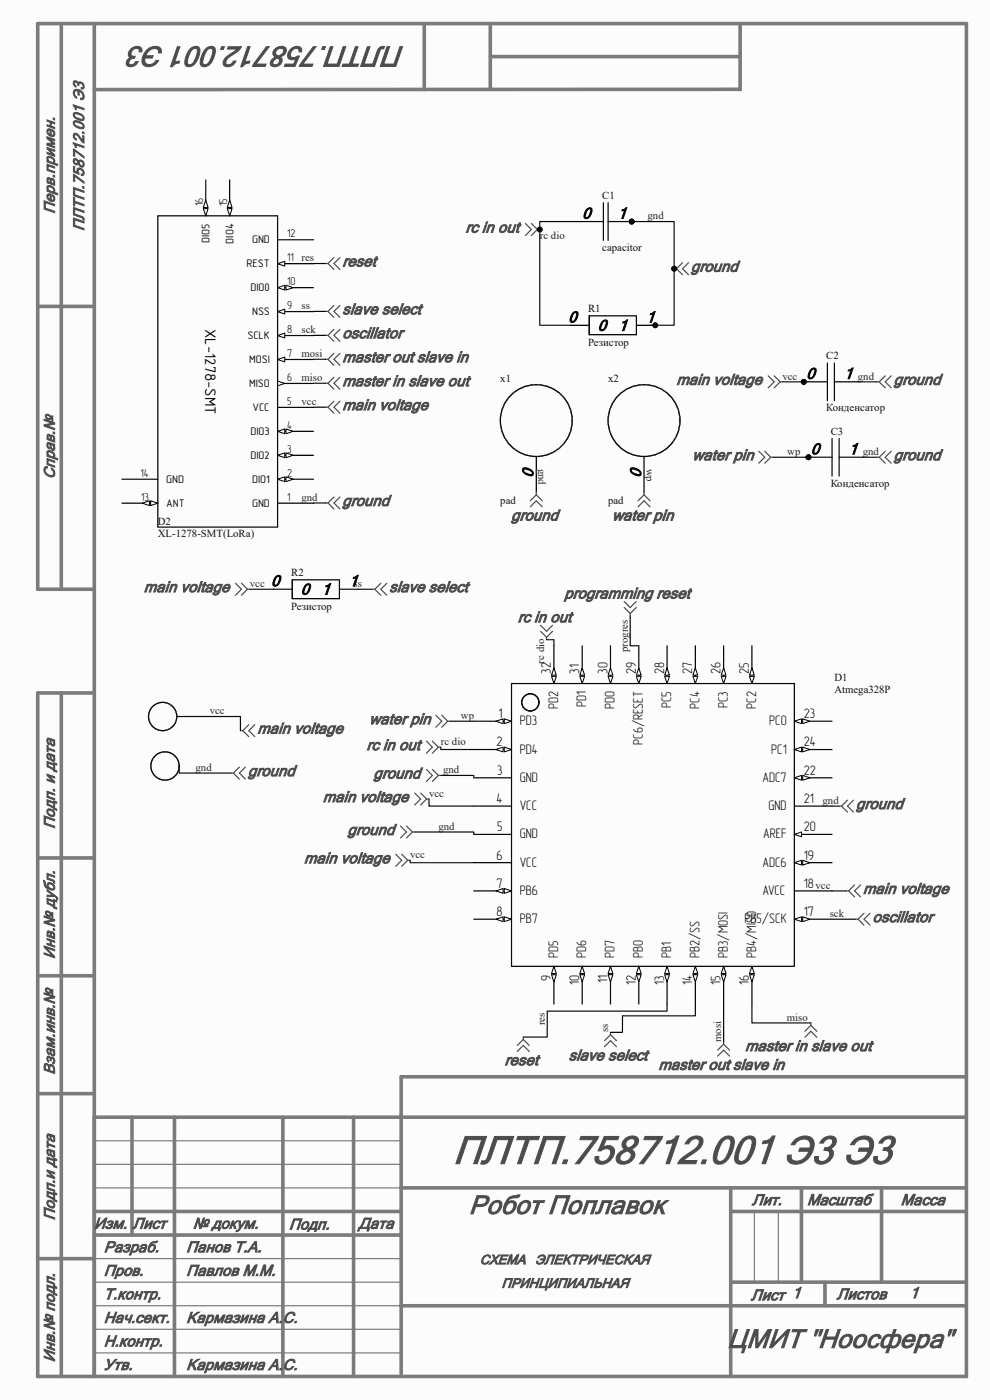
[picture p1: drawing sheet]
<svg xmlns="http://www.w3.org/2000/svg" width="210mm" height="297mm" viewBox="0 0 210 297" stroke-linecap="round" stroke-linejoin="round" font-family="sans-serif">
<path d="M0 0h210v297h-210z" fill-rule="evenodd" fill="#fcfcfc"/>
<g fill="none" stroke="#7b7b7b" stroke-width=".76">
<path d="M13 5v120M20 5v287M90 5v14M104 5v13.9M104 12h53M157 18.9l-137 .1M157 5v14M8 65h12M20 125h-12v-120h197v287h-197v-145h12M13 147v145M8 182h12M8 207h12"/>
<path d="M8 232h12M20 237h185M28 237v25M37 237v55M60 237v55M75 237v55M205 228.4h-119.9v63M20 257h65M85 252h120M155 252v40M155 257h50M170 252v20"/>
<path d="M187 252v20M8 267h12M20 262h65M85 277h120M155 272h50M175 272v5"/>
</g>
<path d="M20 252h65M20 242h65M20 247h65M160 257v15M165.1 257v15M20 272h65M20 277h65M20 267h65M20 287h65M20 282h65" fill="none" stroke="#7b7b7b" stroke-width=".25"/>
<circle cx="134" cy="47" r=".51" fill="#0e0e0e"/>
<circle cx="134" cy="47" r=".51" fill="none" stroke="#0e0e0e" stroke-width=".21"/>
<path d="M123 47h5M128 43v8M129 43v8M129 47h5" fill="none" stroke="#000" stroke-width=".25"/>
<circle cx="134" cy="47" r=".51" fill="#0e0e0e"/>
<circle cx="134" cy="47" r=".51" fill="none" stroke="#0e0e0e" stroke-width=".21"/>
<path d="M33.5 45.8h25.4v66h-25.4zM58.9 106.7h7.6M58.9 101.7h7.6" fill="none" stroke="#000" stroke-width=".25"/>
<path d="M58.9 101.7l1.5-.5v1z" fill="#fbfbfb"/>
<path d="M58.9 101.7l1.5-.5v1z" fill="none" stroke="#000" stroke-width=".21"/>
<path d="M60.7 101.2l1.5 .5-1.5 .5z" fill="#fbfbfb"/>
<path d="M60.7 101.2l1.5 .5-1.5 .5z" fill="none" stroke="#000" stroke-width=".21"/>
<path d="M58.9 96.6h7.6" fill="none" stroke="#000" stroke-width=".25"/>
<path d="M58.9 96.6l1.5-.5v1z" fill="#fbfbfb"/>
<path d="M58.9 96.6l1.5-.5v1z" fill="none" stroke="#000" stroke-width=".21"/>
<path d="M60.7 96.1l1.5 .5-1.5 .5z" fill="#fbfbfb"/>
<path d="M60.7 96.1l1.5 .5-1.5 .5z" fill="none" stroke="#000" stroke-width=".21"/>
<path d="M58.9 91.5h7.6" fill="none" stroke="#000" stroke-width=".25"/>
<path d="M58.9 91.5l1.5-.5v1z" fill="#fbfbfb"/>
<path d="M58.9 91.5l1.5-.5v1z" fill="none" stroke="#000" stroke-width=".21"/>
<path d="M60.7 91l1.5 .5-1.5 .5z" fill="#fbfbfb"/>
<path d="M60.7 91l1.5 .5-1.5 .5z" fill="none" stroke="#000" stroke-width=".21"/>
<path d="M58.9 81.3h7.6M58.9 86.4h7.6" fill="none" stroke="#000" stroke-width=".25"/>
<path d="M58.9 80.8l1.5 .5-1.5 .6z" fill="#fbfbfb"/>
<path d="M58.9 80.8l1.5 .5-1.5 .6z" fill="none" stroke="#000" stroke-width=".21"/>
<path d="M58.9 76.3h7.6" fill="none" stroke="#000" stroke-width=".25"/>
<path d="M58.9 76.3l1.5-.5v1z" fill="#fbfbfb"/>
<path d="M58.9 76.3l1.5-.5v1z" fill="none" stroke="#000" stroke-width=".21"/>
<path d="M58.9 71.2h7.6" fill="none" stroke="#000" stroke-width=".25"/>
<path d="M58.9 71.2l1.5-.5v1z" fill="#fbfbfb"/>
<path d="M58.9 71.2l1.5-.5v1z" fill="none" stroke="#000" stroke-width=".21"/>
<path d="M58.9 66.1h7.6" fill="none" stroke="#000" stroke-width=".25"/>
<path d="M58.9 66.1l1.5-.5v1z" fill="#fbfbfb"/>
<path d="M58.9 66.1l1.5-.5v1z" fill="none" stroke="#000" stroke-width=".21"/>
<path d="M58.9 61h7.6" fill="none" stroke="#000" stroke-width=".25"/>
<path d="M58.9 61l1.5-.5v1z" fill="#fbfbfb"/>
<path d="M58.9 61l1.5-.5v1z" fill="none" stroke="#000" stroke-width=".21"/>
<path d="M60.7 60.5l1.5 .5-1.5 .5z" fill="#fbfbfb"/>
<path d="M60.7 60.5l1.5 .5-1.5 .5z" fill="none" stroke="#000" stroke-width=".21"/>
<path d="M58.9 55.9h7.6" fill="none" stroke="#000" stroke-width=".25"/>
<path d="M58.9 55.9l1.5-.5v1.1z" fill="#fbfbfb"/>
<path d="M58.9 55.9l1.5-.5v1.1z" fill="none" stroke="#000" stroke-width=".21"/>
<path d="M58.9 50.9h7.6M25.9 106.7h7.6" fill="none" stroke="#000" stroke-width=".25"/>
<path d="M32 106.2l1.5 .5-1.5 .6z" fill="#fbfbfb"/>
<path d="M32 106.2l1.5 .5-1.5 .6z" fill="none" stroke="#000" stroke-width=".21"/>
<path d="M30.2 106.7l1.5-.5v1.1z" fill="#fbfbfb"/>
<path d="M30.2 106.7l1.5-.5v1.1z" fill="none" stroke="#000" stroke-width=".21"/>
<path d="M48.7 38.2v7.6M25.9 101.7h7.6" fill="none" stroke="#000" stroke-width=".25"/>
<path d="M48.2 44.3h1l-.5 1.5z" fill="#fbfbfb"/>
<path d="M48.2 44.3h1l-.5 1.5z" fill="none" stroke="#000" stroke-width=".21"/>
<path d="M48.7 42.5l.5 1.5h-1z" fill="#fbfbfb"/>
<path d="M48.7 42.5l.5 1.5h-1z" fill="none" stroke="#000" stroke-width=".21"/>
<path d="M43.6 38.2v7.6" fill="none" stroke="#000" stroke-width=".25"/>
<path d="M43.1 44.3h1.1l-.6 1.5z" fill="#fbfbfb"/>
<path d="M43.1 44.3h1.1l-.6 1.5z" fill="none" stroke="#000" stroke-width=".21"/>
<path d="M43.6 42.5l.6 1.5h-1.1z" fill="#fbfbfb"/>
<path d="M43.6 42.5l.6 1.5h-1.1z" fill="none" stroke="#000" stroke-width=".21"/>
<g fill="none" stroke="#4c4c4c" stroke-width=".25">
<path d="M69.1 55.9h.5M69.6 55.9l1.2 1.3M70.8 54.6l-1.2 1.3M72.1 54.6l-1.3 1.3 1.3 1.3M143 57h.5M143.5 57l1.3 1.3M144.8 55.7l-1.3 1.3M146.1 55.7l-1.3 1.3 1.3 1.3M69.1 66.1h.5M69.1 71.1h.5M69.1 76.2h.5M69.6 66.1l1.2 1.2"/>
<path d="M69.6 71.1l1.2 1.3M69.6 76.2l1.2 1.3M70.8 64.8l-1.2 1.3M70.8 69.9l-1.2 1.2M70.8 75l-1.2 1.2M72.1 64.8l-1.3 1.3 1.3 1.2M72.1 69.9l-1.3 1.2 1.3 1.3M72.1 75l-1.3 1.2 1.3 1.3M69.1 81.3h.5M69.1 86.4h.5M69.6 81.3l1.2 1.3M69.6 86.4l1.2 1.3"/>
<path d="M70.8 80l-1.2 1.3M70.8 85.1l-1.2 1.3M72.1 80l-1.3 1.3 1.3 1.3M72.1 85.1l-1.3 1.3 1.3 1.3M69.1 106.7h.5M69.6 106.7l1.2 1.3M70.8 105.4l-1.2 1.3M72.1 105.4l-1.3 1.3 1.3 1.3M85 175.2l1.2 1.3-1.2 1.3M86.2 175.2l1.3 1.3M87.5 176.5l-1.3 1.3M87.5 176.5h.5"/>
<path d="M181.5 195h.5M182 195l1.3 1.3M183.3 193.7l-1.3 1.3M184.6 193.7l-1.3 1.3 1.3 1.3M129.5 219.5l-1.3 1.3M129.5 219.5l1.3 1.3M129.5 219v.5M172 217.5l-1.3 1.3M172 217.5l1.3 1.3M172 217v.5M128.2 222.1l1.3-1.3 1.3 1.3M152.2 224.1l1.3-1.3 1.3 1.3"/>
<path d="M153.5 221.5l-1.3 1.3M153.5 221.5l1.3 1.3M153.5 221v.5M170.7 220.1l1.3-1.3 1.3 1.3"/>
</g>
<circle cx="143" cy="57" r=".51" fill="#0e0e0e"/>
<circle cx="143" cy="57" r=".51" fill="none" stroke="#0e0e0e" stroke-width=".21"/>
<path d="M111.5 47.4l1.2 1.3-1.2 1.3M112.7 47.4l1.3 1.3M114 48.7l-1.3 1.3M114 48.7h.5" fill="none" stroke="#4c4c4c" stroke-width=".25"/>
<circle cx="114.5" cy="48.7" r=".51" fill="#0e0e0e"/>
<circle cx="114.5" cy="48.7" r=".51" fill="none" stroke="#0e0e0e" stroke-width=".21"/>
<g fill="none" stroke="#4c4c4c" stroke-width=".25">
<path d="M163 79.7l1.2 1.3-1.2 1.3M164.2 79.7l1.3 1.3M187.8 79.7l-1.3 1.3M189.1 79.7l-1.3 1.3 1.3 1.3M161 95.7l1.2 1.3-1.2 1.3M162.2 95.7l1.3 1.3M163.5 97h.5M163.5 97l-1.3 1.3M165.5 81h.5M165.5 81l-1.3 1.3M186 81h.5M186 97h.5"/>
<path d="M186.5 81l1.3 1.3M186.5 97l1.3 1.3M187.8 95.7l-1.3 1.3M189.1 95.7l-1.3 1.3 1.3 1.3M112.5 107.5l1.3-1.3 1.2 1.3M113.8 105l-1.3 1.2M113.8 105l1.2 1.2M113.8 104.5v.5M135.4 107.5l1.2-1.3 1.3 1.3M136.6 105l-1.2 1.2M136.6 105l1.3 1.2M136.6 104.5v.5"/>
<path d="M50 123.7l1.2 1.3-1.2 1.3M51.2 123.7l1.3 1.3M52.5 125h.5M52.5 125l-1.3 1.3M79 125h.5M79.5 125l1.3 1.3M80.8 123.7l-1.3 1.3M82.1 123.7l-1.3 1.3 1.3 1.3M114.7 132.7l1.2 1.2 1.3-1.2M114.7 133.9l1.2 1.3M115.9 135.2v.5M117.2 133.9l-1.3 1.3"/>
<path d="M132.4 127.6l1.3 1.3 1.3-1.3M132.4 128.9l1.3 1.3M133.7 130.2v.5M135 128.9l-1.3 1.3M90.5 157.2l1.2 1.3-1.2 1.3M91.7 157.2l1.3 1.3M92.5 151.7l1.2 1.3-1.2 1.3M93 158.5l-1.3 1.3M93 158.5h.5M93.7 151.7l1.3 1.3M95 153l-1.3 1.3M95 153h.5"/>
<path d="M88 168.2l1.2 1.3-1.2 1.3M89.2 168.2l1.3 1.3M90.5 163.2l1.2 1.3-1.2 1.3M90.5 169.5l-1.3 1.3M90.5 169.5h.5M91.7 163.2l1.3 1.3M93 164.5l-1.3 1.3M93 164.5h.5M178 171h.5M178.5 171l1.3 1.3M179.8 169.7l-1.3 1.3M181.1 169.7l-1.3 1.3 1.3 1.3"/>
<path d="M84 181.2l1.2 1.3-1.2 1.3M85.2 181.2l1.3 1.3M86.5 182.5l-1.3 1.3M86.5 182.5h.5M179.5 189h.5M180 189l1.3 1.3M181.3 187.7l-1.3 1.3M182.6 187.7l-1.3 1.3 1.3 1.3M109.7 223.1l1.3-1.3 1.3 1.3M111 220.5l-1.3 1.3M111 220.5l1.3 1.3M111 220v.5"/>
</g>
<g fill="none" stroke="#1c1c1c" stroke-width=".25">
<circle cx="113.8" cy="89.2" r="7.6"/>
<circle cx="136.6" cy="89.2" r="7.6"/>
</g>
<path d="M113.8 96.8v7.7M136.6 96.8v7.7M100.5 153h8M108.5 145h60v60h-60z" fill="none" stroke="#000" stroke-width=".25"/>
<path d="M107 152.5l1.5 .5-1.5 .5z" fill="#fbfbfb"/>
<path d="M107 152.5l1.5 .5-1.5 .5z" fill="none" stroke="#000" stroke-width=".21"/>
<path d="M105.2 153l1.5-.5v1z" fill="#fbfbfb"/>
<path d="M105.2 153l1.5-.5v1z" fill="none" stroke="#000" stroke-width=".21"/>
<path d="M100.5 159h8" fill="none" stroke="#000" stroke-width=".25"/>
<path d="M107 158.5l1.5 .5-1.5 .5z" fill="#fbfbfb"/>
<path d="M107 158.5l1.5 .5-1.5 .5z" fill="none" stroke="#000" stroke-width=".21"/>
<path d="M105.2 159l1.5-.5v1z" fill="#fbfbfb"/>
<path d="M105.2 159l1.5-.5v1z" fill="none" stroke="#000" stroke-width=".21"/>
<path d="M100.5 165h8M100.5 171h8M100.5 177h8M100.5 183h8M100.5 189h8" fill="none" stroke="#000" stroke-width=".25"/>
<path d="M107 188.5l1.5 .5-1.5 .5z" fill="#fbfbfb"/>
<path d="M107 188.5l1.5 .5-1.5 .5z" fill="none" stroke="#000" stroke-width=".21"/>
<path d="M105.2 189l1.5-.5v1z" fill="#fbfbfb"/>
<path d="M105.2 189l1.5-.5v1z" fill="none" stroke="#000" stroke-width=".21"/>
<path d="M100.5 195h8" fill="none" stroke="#000" stroke-width=".25"/>
<path d="M107 194.5l1.5 .5-1.5 .5z" fill="#fbfbfb"/>
<path d="M107 194.5l1.5 .5-1.5 .5z" fill="none" stroke="#000" stroke-width=".21"/>
<path d="M105.2 195l1.5-.5v1z" fill="#fbfbfb"/>
<path d="M105.2 195l1.5-.5v1z" fill="none" stroke="#000" stroke-width=".21"/>
<path d="M168.5 195h8" fill="none" stroke="#000" stroke-width=".25"/>
<path d="M168.5 195l1.5-.5v1z" fill="#fbfbfb"/>
<path d="M168.5 195l1.5-.5v1z" fill="none" stroke="#000" stroke-width=".21"/>
<path d="M170.3 194.5l1.5 .5-1.5 .5z" fill="#fbfbfb"/>
<path d="M170.3 194.5l1.5 .5-1.5 .5z" fill="none" stroke="#000" stroke-width=".21"/>
<path d="M168.5 189h8M168.5 183h8" fill="none" stroke="#000" stroke-width=".25"/>
<path d="M168.5 183l1.5-.5v1z" fill="#fbfbfb"/>
<path d="M168.5 183l1.5-.5v1z" fill="none" stroke="#000" stroke-width=".21"/>
<path d="M170.3 182.5l1.5 .5-1.5 .5z" fill="#fbfbfb"/>
<path d="M170.3 182.5l1.5 .5-1.5 .5z" fill="none" stroke="#000" stroke-width=".21"/>
<path d="M168.5 177h8" fill="none" stroke="#000" stroke-width=".25"/>
<path d="M168.5 177l1.5-.5v1z" fill="#fbfbfb"/>
<path d="M168.5 177l1.5-.5v1z" fill="none" stroke="#000" stroke-width=".21"/>
<path d="M168.5 171h8M168.5 165h8" fill="none" stroke="#000" stroke-width=".25"/>
<path d="M168.5 165l1.5-.5v1z" fill="#fbfbfb"/>
<path d="M168.5 165l1.5-.5v1z" fill="none" stroke="#000" stroke-width=".21"/>
<path d="M170.3 164.5l1.5 .5-1.5 .5z" fill="#fbfbfb"/>
<path d="M170.3 164.5l1.5 .5-1.5 .5z" fill="none" stroke="#000" stroke-width=".21"/>
<path d="M168.5 153h8" fill="none" stroke="#000" stroke-width=".25"/>
<path d="M168.5 153l1.5-.5v1z" fill="#fbfbfb"/>
<path d="M168.5 153l1.5-.5v1z" fill="none" stroke="#000" stroke-width=".21"/>
<path d="M170.3 152.5l1.5 .5-1.5 .5z" fill="#fbfbfb"/>
<path d="M170.3 152.5l1.5 .5-1.5 .5z" fill="none" stroke="#000" stroke-width=".21"/>
<path d="M168.5 159h8" fill="none" stroke="#000" stroke-width=".25"/>
<path d="M168.5 159l1.5-.5v1z" fill="#fbfbfb"/>
<path d="M168.5 159l1.5-.5v1z" fill="none" stroke="#000" stroke-width=".21"/>
<path d="M170.3 158.5l1.5 .5-1.5 .5z" fill="#fbfbfb"/>
<path d="M170.3 158.5l1.5 .5-1.5 .5z" fill="none" stroke="#000" stroke-width=".21"/>
<path d="M117.5 205v8" fill="none" stroke="#000" stroke-width=".25"/>
<path d="M117.5 205l.5 1.5h-1z" fill="#fbfbfb"/>
<path d="M117.5 205l.5 1.5h-1z" fill="none" stroke="#000" stroke-width=".21"/>
<path d="M117 206.8h1l-.5 1.5z" fill="#fbfbfb"/>
<path d="M117 206.8h1l-.5 1.5z" fill="none" stroke="#000" stroke-width=".21"/>
<path d="M123.5 205v8" fill="none" stroke="#000" stroke-width=".25"/>
<path d="M123.5 205l.5 1.5h-1z" fill="#fbfbfb"/>
<path d="M123.5 205l.5 1.5h-1z" fill="none" stroke="#000" stroke-width=".21"/>
<path d="M123 206.8h1l-.5 1.5z" fill="#fbfbfb"/>
<path d="M123 206.8h1l-.5 1.5z" fill="none" stroke="#000" stroke-width=".21"/>
<path d="M129.5 205v8" fill="none" stroke="#000" stroke-width=".25"/>
<path d="M129.5 205l.5 1.5h-1z" fill="#fbfbfb"/>
<path d="M129.5 205l.5 1.5h-1z" fill="none" stroke="#000" stroke-width=".21"/>
<path d="M129 206.8h1l-.5 1.5z" fill="#fbfbfb"/>
<path d="M129 206.8h1l-.5 1.5z" fill="none" stroke="#000" stroke-width=".21"/>
<path d="M135.5 205v8" fill="none" stroke="#000" stroke-width=".25"/>
<path d="M135.5 205l.5 1.5h-1z" fill="#fbfbfb"/>
<path d="M135.5 205l.5 1.5h-1z" fill="none" stroke="#000" stroke-width=".21"/>
<path d="M135 206.8h1l-.5 1.5z" fill="#fbfbfb"/>
<path d="M135 206.8h1l-.5 1.5z" fill="none" stroke="#000" stroke-width=".21"/>
<path d="M141.5 205v8" fill="none" stroke="#000" stroke-width=".25"/>
<path d="M141.5 205l.5 1.5h-1z" fill="#fbfbfb"/>
<path d="M141.5 205l.5 1.5h-1z" fill="none" stroke="#000" stroke-width=".21"/>
<path d="M141 206.8h1l-.5 1.5z" fill="#fbfbfb"/>
<path d="M141 206.8h1l-.5 1.5z" fill="none" stroke="#000" stroke-width=".21"/>
<path d="M147.5 205v8" fill="none" stroke="#000" stroke-width=".25"/>
<path d="M147.5 205l.5 1.5h-1z" fill="#fbfbfb"/>
<path d="M147.5 205l.5 1.5h-1z" fill="none" stroke="#000" stroke-width=".21"/>
<path d="M147 206.8h1l-.5 1.5z" fill="#fbfbfb"/>
<path d="M147 206.8h1l-.5 1.5z" fill="none" stroke="#000" stroke-width=".21"/>
<path d="M153.5 205v8" fill="none" stroke="#000" stroke-width=".25"/>
<path d="M153.5 205l.5 1.5h-1z" fill="#fbfbfb"/>
<path d="M153.5 205l.5 1.5h-1z" fill="none" stroke="#000" stroke-width=".21"/>
<path d="M153 206.8h1l-.5 1.5z" fill="#fbfbfb"/>
<path d="M153 206.8h1l-.5 1.5z" fill="none" stroke="#000" stroke-width=".21"/>
<path d="M159.5 205v8" fill="none" stroke="#000" stroke-width=".25"/>
<path d="M159.5 205l.5 1.5h-1z" fill="#fbfbfb"/>
<path d="M159.5 205l.5 1.5h-1z" fill="none" stroke="#000" stroke-width=".21"/>
<path d="M159 206.8h1l-.5 1.5z" fill="#fbfbfb"/>
<path d="M159 206.8h1l-.5 1.5z" fill="none" stroke="#000" stroke-width=".21"/>
<path d="M159.5 137v8" fill="none" stroke="#000" stroke-width=".25"/>
<path d="M159 143.5h1l-.5 1.5z" fill="#fbfbfb"/>
<path d="M159 143.5h1l-.5 1.5z" fill="none" stroke="#000" stroke-width=".21"/>
<path d="M159.5 141.7l.5 1.5h-1z" fill="#fbfbfb"/>
<path d="M159.5 141.7l.5 1.5h-1z" fill="none" stroke="#000" stroke-width=".21"/>
<path d="M153.5 137v8" fill="none" stroke="#000" stroke-width=".25"/>
<path d="M153 143.5h1l-.5 1.5z" fill="#fbfbfb"/>
<path d="M153 143.5h1l-.5 1.5z" fill="none" stroke="#000" stroke-width=".21"/>
<path d="M153.5 141.7l.5 1.5h-1z" fill="#fbfbfb"/>
<path d="M153.5 141.7l.5 1.5h-1z" fill="none" stroke="#000" stroke-width=".21"/>
<path d="M147.5 137v8" fill="none" stroke="#000" stroke-width=".25"/>
<path d="M147 143.5h1l-.5 1.5z" fill="#fbfbfb"/>
<path d="M147 143.5h1l-.5 1.5z" fill="none" stroke="#000" stroke-width=".21"/>
<path d="M147.5 141.7l.5 1.5h-1z" fill="#fbfbfb"/>
<path d="M147.5 141.7l.5 1.5h-1z" fill="none" stroke="#000" stroke-width=".21"/>
<path d="M141.5 137v8" fill="none" stroke="#000" stroke-width=".25"/>
<path d="M141 143.5h1l-.5 1.5z" fill="#fbfbfb"/>
<path d="M141 143.5h1l-.5 1.5z" fill="none" stroke="#000" stroke-width=".21"/>
<path d="M141.5 141.7l.5 1.5h-1z" fill="#fbfbfb"/>
<path d="M141.5 141.7l.5 1.5h-1z" fill="none" stroke="#000" stroke-width=".21"/>
<path d="M135.5 137v8" fill="none" stroke="#000" stroke-width=".25"/>
<path d="M135 143.5h1l-.5 1.5z" fill="#fbfbfb"/>
<path d="M135 143.5h1l-.5 1.5z" fill="none" stroke="#000" stroke-width=".21"/>
<path d="M135.5 141.7l.5 1.5h-1z" fill="#fbfbfb"/>
<path d="M135.5 141.7l.5 1.5h-1z" fill="none" stroke="#000" stroke-width=".21"/>
<path d="M129.5 137v8" fill="none" stroke="#000" stroke-width=".25"/>
<path d="M129 143.5h1l-.5 1.5z" fill="#fbfbfb"/>
<path d="M129 143.5h1l-.5 1.5z" fill="none" stroke="#000" stroke-width=".21"/>
<path d="M129.5 141.7l.5 1.5h-1z" fill="#fbfbfb"/>
<path d="M129.5 141.7l.5 1.5h-1z" fill="none" stroke="#000" stroke-width=".21"/>
<path d="M123.5 137v8" fill="none" stroke="#000" stroke-width=".25"/>
<path d="M123 143.5h1l-.5 1.5z" fill="#fbfbfb"/>
<path d="M123 143.5h1l-.5 1.5z" fill="none" stroke="#000" stroke-width=".21"/>
<path d="M123.5 141.7l.5 1.5h-1z" fill="#fbfbfb"/>
<path d="M123.5 141.7l.5 1.5h-1z" fill="none" stroke="#000" stroke-width=".21"/>
<path d="M117.5 137v8" fill="none" stroke="#000" stroke-width=".25"/>
<path d="M117 143.5h1l-.5 1.5z" fill="#fbfbfb"/>
<path d="M117 143.5h1l-.5 1.5z" fill="none" stroke="#000" stroke-width=".21"/>
<path d="M117.5 141.7l.5 1.5h-1z" fill="#fbfbfb"/>
<path d="M117.5 141.7l.5 1.5h-1z" fill="none" stroke="#000" stroke-width=".21"/>
<circle cx="112.5" cy="149" r="1.83" fill="none" stroke="#000" stroke-width=".25"/>
<path d="M69.1 55.9h-2.6M123 47h-8.5v22h6.5M69.1 76.2l-2.6 .1M69.1 71.1l-2.6 .1M69.1 66.1h-2.6M69.1 81.3h-2.6M69.1 86.4h-2.6M69.1 106.7h-2.6" fill="none" stroke="#0e0e0e" stroke-width=".25"/>
<circle cx="114.5" cy="48.7" r=".51" fill="#0e0e0e"/>
<circle cx="114.5" cy="48.7" r=".51" fill="none" stroke="#0e0e0e" stroke-width=".21"/>
<path d="M133.6 47h9.4v22h-5" fill="none" stroke="#0e0e0e" stroke-width=".25"/>
<circle cx="143" cy="57" r=".51" fill="#0e0e0e"/>
<circle cx="143" cy="57" r=".51" fill="none" stroke="#0e0e0e" stroke-width=".21"/>
<circle cx="134" cy="47" r=".51" fill="#0e0e0e"/>
<circle cx="134" cy="47" r=".51" fill="none" stroke="#0e0e0e" stroke-width=".21"/>
<path d="M166 81h5M53 125h5M76 125h3" fill="none" stroke="#0e0e0e" stroke-width=".25"/>
<circle cx="170.5" cy="81" r=".51" fill="#0e0e0e"/>
<circle cx="170.5" cy="81" r=".51" fill="none" stroke="#0e0e0e" stroke-width=".21"/>
<path d="M164 97h8M182 81h4M183 97h3" fill="none" stroke="#0e0e0e" stroke-width=".25"/>
<circle cx="171.5" cy="97" r=".51" fill="#0e0e0e"/>
<circle cx="171.5" cy="97" r=".51" fill="none" stroke="#0e0e0e" stroke-width=".21"/>
<g fill="none" stroke="#0e0e0e" stroke-width=".25">
<path d="M115.9 135.7h1.6v1.3M133.7 130.7v6.3h1.8M93.5 158.5v.5h7M95.5 153h5M88 176.5h12.5v.5M91 169.5v1.5h9.5M93.5 164.5h7v.5M176.5 171h1.5M87 182.5v.5h13.5M176.5 189h3M176.5 195h5M141.5 213v1.5h-25.4v5.5h-5.1"/>
<path d="M147.5 213v2.5h-15.5v3.5h-2.5M153.5 213v8M159.5 213v4h12.5"/>
</g>
<path d="M58 125h4M62 123h10v4h-10zM72 125h4" fill="none" stroke="#000" stroke-width=".25"/>
<circle cx="170.5" cy="81" r=".51" fill="#0e0e0e"/>
<circle cx="170.5" cy="81" r=".51" fill="none" stroke="#0e0e0e" stroke-width=".21"/>
<path d="M175.5 77v8M177 77v8M170.5 81h5" fill="none" stroke="#000" stroke-width=".25"/>
<circle cx="170.5" cy="81" r=".51" fill="#0e0e0e"/>
<circle cx="170.5" cy="81" r=".51" fill="none" stroke="#0e0e0e" stroke-width=".21"/>
<path d="M177 81h5" fill="none" stroke="#000" stroke-width=".25"/>
<circle cx="171.5" cy="97" r=".51" fill="#0e0e0e"/>
<circle cx="171.5" cy="97" r=".51" fill="none" stroke="#0e0e0e" stroke-width=".21"/>
<path d="M171.5 97h5M176.5 93v8M178 93v8" fill="none" stroke="#000" stroke-width=".25"/>
<circle cx="171.5" cy="97" r=".51" fill="#0e0e0e"/>
<circle cx="171.5" cy="97" r=".51" fill="none" stroke="#0e0e0e" stroke-width=".21"/>
<path d="M178 97h5" fill="none" stroke="#000" stroke-width=".25"/>
<circle cx="139" cy="69" r=".51" fill="#0e0e0e"/>
<circle cx="139" cy="69" r=".51" fill="none" stroke="#0e0e0e" stroke-width=".21"/>
<path d="M121 69h4M125 67h10v4h-10zM135 69h4" fill="none" stroke="#000" stroke-width=".25"/>
<circle cx="139" cy="69" r=".51" fill="#0e0e0e"/>
<circle cx="139" cy="69" r=".51" fill="none" stroke="#0e0e0e" stroke-width=".21"/>
<g fill="none" stroke="#1c1c1c" stroke-width=".25">
<circle cx="34.5" cy="152" r="3"/>
<circle cx="35" cy="162.5" r="3"/>
</g>
<path d="M51 155h.5M51.5 155l1.3 1.3M52.8 153.7l-1.3 1.3M54.1 153.7l-1.3 1.3 1.3 1.3M49 164h.5M49.5 164l1.3 1.3M50.8 162.7l-1.3 1.3M52.1 162.7l-1.3 1.3 1.3 1.3" fill="none" stroke="#4c4c4c" stroke-width=".25"/>
<path d="M37.5 152h13.5v3M38 162.5v1.5h11" fill="none" stroke="#0e0e0e" stroke-width=".25"/>
<text font-size="8.5" fill="#4c4c4c" x="96.1" y="246.9">ПЛТП.758712.001 Э3 Э3</text>
<text font-size="6.2" fill="#4c4c4c" x="85.9" y="9.9" transform="rotate(-180 85.9 9.9)">ПЛТП.758712.001 Э3</text>
<g font-size="5.7" fill="#4c4c4c">
<text x="99.4" y="257.5">Робот Поплавок</text>
<text x="154.2" y="285.9">ЦМИТ &quot;Ноосфера&quot;</text>
</g>
<g font-size="3.3" fill="#4c4c4c">
<text x="11.6" y="45.4" transform="rotate(-90 11.6 45.4)">Перв.примен.</text>
<text x="17.8" y="49" transform="rotate(-90 17.8 49)">ПЛТП.758712.001 Э3</text>
<text x="98.7" y="49.3">rc in out</text>
<text x="72.6" y="56.5">reset</text>
<text x="146.6" y="57.6">ground</text>
<text x="72.6" y="66.7">slave select</text>
<text x="72.6" y="71.8">oscillator</text>
<text x="72.6" y="76.8">master out slave in</text>
<text x="72.6" y="81.9">master in slave out</text>
<text x="143.5" y="81.6">main voltage</text>
<text x="189.6" y="81.6">ground</text>
<text x="72.6" y="87">main voltage</text>
<text x="11.6" y="101.6" transform="rotate(-90 11.6 101.6)">Справ.№</text>
<text x="146.9" y="97.6">water pin</text>
<text x="189.6" y="97.6">ground</text>
<text x="72.6" y="107.3">ground</text>
<text x="108.4" y="110.4">ground</text>
<text x="129.8" y="110.4">water pin</text>
<text x="30.5" y="125.6">main voltage</text>
<text x="82.5" y="125.6">slave select</text>
<text x="109.8" y="132">rc in out</text>
<text x="119.7" y="127">programming reset</text>
<text x="54.6" y="155.6">main voltage</text>
<text x="78.3" y="153.6">water pin</text>
<text x="77.7" y="159.1">rc in out</text>
<text x="52.6" y="164.6">ground</text>
<text x="79.2" y="165.1">ground</text>
<text x="68.5" y="170.1">main voltage</text>
<text x="181.6" y="171.6">ground</text>
<text x="11.6" y="175.9" transform="rotate(-90 11.6 175.9)">Подп. и дата</text>
<text x="73.7" y="177.1">ground</text>
<text x="64.5" y="183.1">main voltage</text>
<text x="183" y="189.6">main voltage</text>
<text x="185.1" y="195.6">oscillator</text>
<text x="11.6" y="203.5" transform="rotate(-90 11.6 203.5)">Инв.№ дубл.</text>
<text x="107" y="226">reset</text>
<text x="120.6" y="225">slave select</text>
<text x="139.7" y="226.9">master out slave in</text>
<text x="158" y="223">master in slave out</text>
<text x="11.6" y="228" transform="rotate(-90 11.6 228)">Взам.инв.№</text>
<text x="159.5" y="255.7">Лит.</text>
<text x="171.2" y="255.7">Масштаб</text>
<text x="191.1" y="255.7">Масса</text>
<text x="11.6" y="258.9" transform="rotate(-90 11.6 258.9)">Подп.и дата</text>
<text x="19.9" y="260.6">Изм.</text>
<text x="28.1" y="260.6">Лист</text>
<text x="40.9" y="260.6">№ докум.</text>
<text x="61.3" y="260.8">Подп.</text>
<text x="76" y="260.6">Дата</text>
<text x="22" y="265.6">Разраб.</text>
<text x="39.5" y="265.6">Панов Т.А.</text>
<text x="22" y="275.6">Т.контр.</text>
<text x="22" y="270.6">Пров.</text>
<text x="39.5" y="270.6">Павлов М.М.</text>
<text x="159.3" y="275.8">Лист 1</text>
<text x="177.5" y="275.6">Листов</text>
<text x="193" y="275.4">1</text>
<text x="22" y="280.6">Нач.сект.</text>
<text x="39.5" y="280.6">Кармазина А.С.</text>
<text x="22" y="285.6">Н.контр.</text>
<text x="11.6" y="289" transform="rotate(-90 11.6 289)">Инв.№ подл.</text>
<text x="22" y="290.6">Утв.</text>
<text x="39.5" y="290.6">Кармазина А.С.</text>
</g>
<g font-size="3.3">
<text x="123.5" y="46.4">0</text>
<text x="131" y="46.4">1</text>
<text x="43.5" y="69.8" transform="rotate(90 43.5 69.8)">XL-1278-SMT</text>
<text x="120.5" y="68.4">0</text>
<text x="126.8" y="70.1">0</text>
<text x="131.2" y="70.1">1</text>
<text x="137" y="68.4">1</text>
<text x="171" y="80.3">0</text>
<text x="179" y="80.3">1</text>
<text x="113.1" y="101.3" transform="rotate(-90 113.1 101.3)">0</text>
<text x="136" y="101.3" transform="rotate(-90 136 101.3)">0</text>
<text x="172" y="96.4">0</text>
<text x="180" y="96.4">1</text>
<text x="57.5" y="124.3">0</text>
<text x="74" y="124.3">1</text>
<text x="63.8" y="126.1">0</text>
<text x="68.2" y="126.1">1</text>
</g>
<g font-size="2.9">
<text x="116.9" y="143" transform="rotate(-90 116.9 143)">32</text>
<text x="122.9" y="143" transform="rotate(-90 122.9 143)">31</text>
<text x="128.9" y="143" transform="rotate(-90 128.9 143)">30</text>
<text x="134.9" y="143" transform="rotate(-90 134.9 143)">29</text>
<text x="140.9" y="143" transform="rotate(-90 140.9 143)">28</text>
<text x="146.9" y="143" transform="rotate(-90 146.9 143)">27</text>
<text x="152.9" y="143" transform="rotate(-90 152.9 143)">26</text>
<text x="158.9" y="143" transform="rotate(-90 158.9 143)">25</text>
<text x="105.7" y="152.4">1</text>
<text x="110.3" y="153.9">PD3</text>
<text x="118.4" y="150.5" transform="rotate(-90 118.4 150.5)">PD2</text>
<text x="124.4" y="150" transform="rotate(-90 124.4 150)">PD1</text>
<text x="130.4" y="150.5" transform="rotate(-90 130.4 150.5)">PD0</text>
<text x="142.4" y="150.2" transform="rotate(-90 142.4 150.2)">PC5</text>
<text x="148.4" y="150.3" transform="rotate(-90 148.4 150.3)">PC4</text>
<text x="154.4" y="150.2" transform="rotate(-90 154.4 150.2)">PC3</text>
<text x="160.4" y="150.3" transform="rotate(-90 160.4 150.3)">PC2</text>
<text x="163.2" y="153.9">PC0</text>
<text x="170.5" y="152.4">23</text>
<text x="105.3" y="158.4">2</text>
<text x="110.3" y="159.9">PD4</text>
<text x="136.4" y="158" transform="rotate(-90 136.4 158)">PC6/RESET</text>
<text x="163.6" y="159.9">PC1</text>
<text x="170.5" y="158.4">24</text>
<text x="105.5" y="164.4">3</text>
<text x="110.3" y="165.9">GND</text>
<text x="161.8" y="165.9">ADC7</text>
<text x="170.5" y="164.4">22</text>
<text x="105.3" y="170.4">4</text>
<text x="110.3" y="171.9">VCC</text>
<text x="163" y="171.9">GND</text>
<text x="170.5" y="170.4">21</text>
<text x="105.5" y="176.4">5</text>
<text x="110.3" y="177.9">GND</text>
<text x="161.9" y="177.9">AREF</text>
<text x="170.5" y="176.4">20</text>
<text x="105.3" y="182.4">6</text>
<text x="110.3" y="183.9">VCC</text>
<text x="161.8" y="183.9">ADC6</text>
<text x="170.5" y="182.4">19</text>
<text x="105.3" y="188.4">7</text>
<text x="110.3" y="189.9">PB6</text>
<text x="161.8" y="189.9">AVCC</text>
<text x="170.5" y="188.4">18</text>
<text x="105.3" y="194.4">8</text>
<text x="110.3" y="195.9">PB7</text>
<text x="157.9" y="195.9">PB5/SCK</text>
<text x="170.5" y="194.4">17</text>
<text x="118.4" y="203.2" transform="rotate(-90 118.4 203.2)">PD5</text>
<text x="124.4" y="203.2" transform="rotate(-90 124.4 203.2)">PD6</text>
<text x="130.4" y="203.2" transform="rotate(-90 130.4 203.2)">PD7</text>
<text x="136.4" y="203.2" transform="rotate(-90 136.4 203.2)">PB0</text>
<text x="142.4" y="203.2" transform="rotate(-90 142.4 203.2)">PB1</text>
<text x="148.4" y="203.2" transform="rotate(-90 148.4 203.2)">PB2/SS</text>
<text x="154.4" y="203.2" transform="rotate(-90 154.4 203.2)">PB3/MOSI</text>
<text x="160.4" y="203.2" transform="rotate(-90 160.4 203.2)">PB4/MISO</text>
<text x="116.9" y="208.2" transform="rotate(-90 116.9 208.2)">9</text>
<text x="122.9" y="209" transform="rotate(-90 122.9 209)">10</text>
<text x="128.9" y="208.6" transform="rotate(-90 128.9 208.6)">11</text>
<text x="134.9" y="209" transform="rotate(-90 134.9 209)">12</text>
<text x="140.9" y="208.9" transform="rotate(-90 140.9 208.9)">13</text>
<text x="146.9" y="209" transform="rotate(-90 146.9 209)">14</text>
<text x="152.9" y="208.9" transform="rotate(-90 152.9 208.9)">15</text>
<text x="158.9" y="209" transform="rotate(-90 158.9 209)">16</text>
</g>
<g font-size="2.9" fill="#4c4c4c">
<text x="101.8" y="268.2">СХЕМА</text>
<text x="113.5" y="268.2">ЭЛЕКТРИЧЕСКАЯ</text>
<text x="106.4" y="273.2">ПРИНЦИПИАЛЬНАЯ</text>
</g>
<g font-size="2.4">
<text x="43.1" y="43.8" transform="rotate(-90 43.1 43.8)">16</text>
<text x="48.2" y="43.8" transform="rotate(-90 48.2 43.8)">15</text>
<text x="60.9" y="50.3">12</text>
<text x="60.9" y="55.4">11</text>
<text x="60.9" y="65.6">9</text>
<text x="60.9" y="60.5">10</text>
<text x="60.9" y="70.7">8</text>
<text x="60.9" y="75.7">7</text>
<text x="60.9" y="80.8">6</text>
<text x="60.9" y="85.9">5</text>
<text x="60.9" y="91">4</text>
<text x="29.8" y="101.1">14</text>
<text x="60.9" y="101.1">2</text>
<text x="60.9" y="96.1">3</text>
<text x="29.9" y="106.2">13</text>
<text x="60.9" y="106.2">1</text>
</g>
<g font-size="2.3" fill="#0e0e0e">
<text x="127.8" y="42.2">C1</text>
<text x="127.8" y="53.3">capacitor</text>
<text x="124.8" y="66.3">R1</text>
<text x="124.8" y="73.3">Резистор</text>
<text x="175.3" y="76.2">C2</text>
<text x="106.1" y="81.1">x1</text>
<text x="129" y="81.1">x2</text>
<text x="175.3" y="87.3">Конденсатор</text>
<text x="176.2" y="92.2">C3</text>
<text x="106.1" y="107">pad</text>
<text x="129" y="107">pad</text>
<text x="176.2" y="103.3">Конденсатор</text>
<text x="33.5" y="111.3">D2</text>
<text x="33.5" y="113.9">XL-1278-SMT(LoRa)</text>
<text x="61.8" y="122.3">R2</text>
<text x="61.8" y="129.3">Резистор</text>
<text x="177" y="144.5">D1</text>
<text x="177" y="147.1">Atmega328P</text>
</g>
<g font-size="2.3" fill="#262626">
<text x="137.4" y="46.5">gnd</text>
<text x="114.5" y="50.7">rc dio</text>
<text x="64" y="55.4">res</text>
<text x="64" y="65.6">ss</text>
<text x="64" y="70.7">sck</text>
<text x="64" y="75.7">mosi</text>
<text x="64" y="80.8">miso</text>
<text x="166" y="80.5">vcc</text>
<text x="182" y="80.5">gnd</text>
<text x="64" y="85.9">vcc</text>
<text x="114.3" y="99.4" transform="rotate(90 114.3 99.4)">gnd</text>
<text x="137.1" y="99.4" transform="rotate(90 137.1 99.4)">wp</text>
<text x="167" y="96.5">wp</text>
<text x="183" y="96.5">gnd</text>
<text x="64" y="106.2">gnd</text>
<text x="53" y="124.5">vcc</text>
<text x="75" y="124.5">ss</text>
<text x="115.4" y="140.8" transform="rotate(-90 115.4 140.8)">rc dio</text>
<text x="133.2" y="138.3" transform="rotate(-90 133.2 138.3)">progres</text>
<text x="44.5" y="151.5">vcc</text>
<text x="97.8" y="152.5">wp</text>
<text x="93.5" y="158">rc dio</text>
<text x="41.5" y="163.5">gnd</text>
<text x="94" y="164">gnd</text>
<text x="91" y="169">vcc</text>
<text x="174.5" y="170.5">gnd</text>
<text x="93" y="176">gnd</text>
<text x="87" y="182">vcc</text>
<text x="173" y="188.5">vcc</text>
<text x="176" y="194.5">sck</text>
<text x="115.6" y="217.5" transform="rotate(-90 115.6 217.5)">res</text>
<text x="129" y="219" transform="rotate(-90 129 219)">ss</text>
<text x="153" y="221" transform="rotate(-90 153 221)">mosi</text>
<text x="166.9" y="216.5">miso</text>
</g>
<g font-size="2.3">
<text x="44.5" y="51.5" transform="rotate(-90 44.5 51.5)">DIO5</text>
<text x="49.5" y="51.7" transform="rotate(-90 49.5 51.7)">DIO4</text>
<text x="53.5" y="51.6">GND</text>
<text x="52.3" y="56.7">REST</text>
<text x="53.1" y="61.8">DIO0</text>
<text x="52.5" y="72">SCLK</text>
<text x="53.5" y="66.9">NSS</text>
<text x="52.8" y="77">MOSI</text>
<text x="52.8" y="82.1">MISO</text>
<text x="53.6" y="87.2">VCC</text>
<text x="53.1" y="92.3">DIO3</text>
<text x="53.1" y="97.4">DIO2</text>
<text x="35.3" y="107.5">ANT</text>
<text x="35.3" y="102.4">GND</text>
<text x="53.5" y="107.5">GND</text>
<text x="53.5" y="102.4">DIO1</text>
</g>
</svg>
